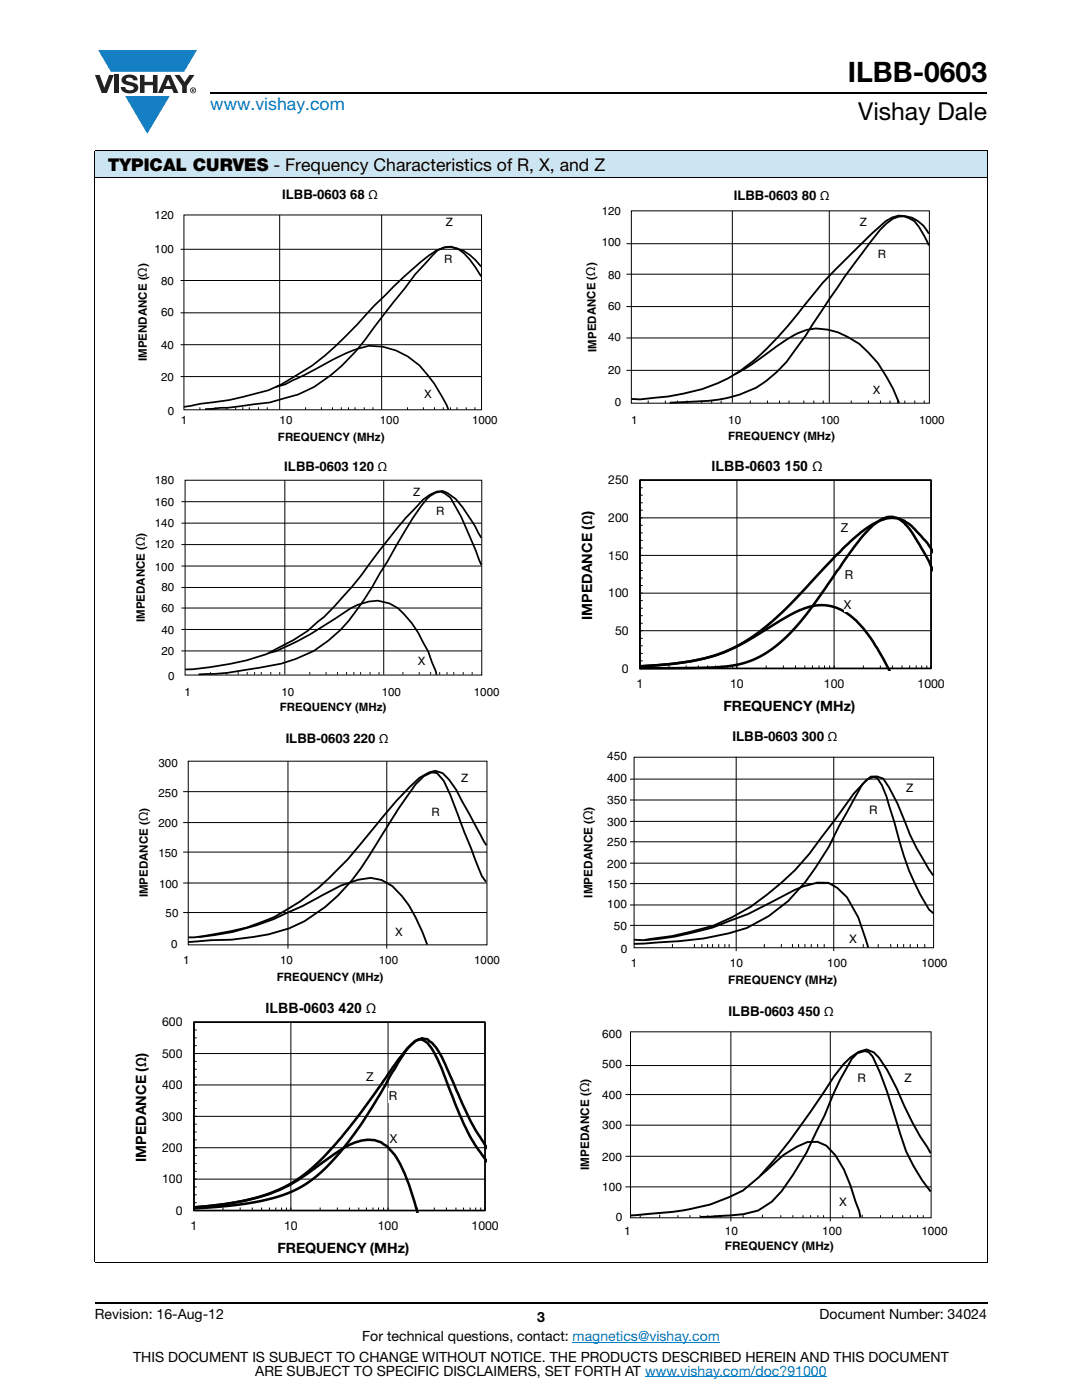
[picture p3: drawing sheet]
<svg xmlns="http://www.w3.org/2000/svg" width="216mm" height="279mm" viewBox="0 0 216 279" stroke-linecap="round" stroke-linejoin="round" font-family="sans-serif">
<g fill="#147fc3">
<path d="M19.6 10h19.7l-2.6 4.3h-1.1h-13.5z"/>
<path d="M25 19.2h8.9l-4.5 7.5z"/>
</g>
<g fill="#231f20">
<path d="M18.9 15h1l.9 2.5 1-2.5h.9l-1.4 3.6h-1z"/>
<path d="M22.9 15h.9v3.6h-.9z"/>
<path d="M24.6 15.3a2.1 2.1 0 0 1 2.8 .3l.1 .4h-.9a.79 .79 0 0 0-.7-.5 .79 .79 0 0 0-.8 .4l.3 .3 1 .2a1.08 1.08 0 0 1 1.2 1 1.08 1.08 0 0 1-1.1 1.2 1.73 1.73 0 0 1-2.4-1.2h.9a.96 .96 0 0 0 .8 .6 .96 .96 0 0 0 .9-.4 1.31 1.31 0 0 0-1.2-.6 1.03 1.03 0 0 1-1.1-.6 1.03 1.03 0 0 1 .2-1.1z"/>
<path d="M27.9 15h.9v1.3h1.7v-1.3h.9v3.6h-.9v-1.6h-1.7v1.6h-.9z"/>
<path d="M34.8 15h1.1l.9 1.4 1-1.4h1l-1.5 2.2v1.4h-.9v-1.4z"/>
<path d="M33.6 15.9l.5 1.3h-1.1zM33.1 15l-1.6 3.6h1l.3-.8h1.5l.3 .8h1l-1.6-3.6z"/>
<path d="M38.1 18a.46 .46 0 0 1 .9 0 .46 .46 0 0 1-.9 0zM37.9 18a.6 .6 0 0 0 1.2 0 .6 .6 0 0 0-1.2 0z"/>
<path d="M38.4 17.8h.2v.2h-.2zM38.3 17.7v.7h.1v-.3l.4 .3-.2-.3 .2-.2-.1-.2z"/>
</g>
<path d="M42 18.6h155M18.9 260h178.1" fill="none" stroke="#000" stroke-width=".36"/>
<path d="M114.3 267.9h29.3M128.7 274.8h36.3" fill="none" stroke="#007ec4" stroke-width=".2"/>
<path d="M18.9 30h178.1v5.5h-178.1z" fill="#cce5f3"/>
<path d="M18.9 30h178.1M18.9 35.5h178.1M18.9 30.1v221.7M197 30.1v221.7M18.9 251.9h178.1" fill="none" stroke="#000" stroke-width=".2"/>
<path d="M27.1 37.5h72.8v51h-72.8z" fill="#fff"/>
<g fill="none" stroke="#000" stroke-width=".2">
<path d="M36 56h60.1M36 49.7h60.1M36.7 42.9h59.4v38.9h-59.4zM55.8 42.9v38.9M76.2 42.9v38.9M36 75.2h60.1M36 68.8h60.1M36 62.4h60.1M39.9 81.3v.5M43.1 81.3v.5M45.3 81.3v.5M47 81.3v.5"/>
<path d="M48.4 81.3v.5M49.7 81.3v.5M51.6 81.3v.5M53.3 81.3v.5M61 81.3v.5M64.1 81.3v.5M66.4 81.3v.5M68.1 81.3v.5M69.5 81.3v.5M70.8 81.3v.5M72.7 81.3v.5M74.4 81.3v.5"/>
<path d="M81.3 81.3v.5M84.5 81.3v.5M86.7 81.3v.5M88.5 81.3v.5M89.9 81.3v.5M91.2 81.3v.5M93 81.3v.5M94.8 81.3v.5"/>
</g>
<path d="M96 53.2a9.2 9.2 0 0 0-6.2-3.9l-1.2 .1-1.5 .6a68 68 0 0 0-10.2 8.9l-2.2 2.1-1.8 1.9a77.7 77.7 0 0 1-10.6 10.1l-6.2 3.7-2.6 1.2a59.5 59.5 0 0 1-13.6 2.7l-3.2 .6M96 55.2a23.6 23.6 0 0 0-3.5-4.7 3.9 3.9 0 0 0-6.1 .4l-3.5 3.8-8.2 10.6a40.4 40.4 0 0 1-12 11.9l-3.2 1.5-5.7 1.6-8.4 1.1-4.5 .2M55.1 77.2l1.8-.5 5.8-2.9a51.6 51.6 0 0 1 8.7-4.2l2.2-.6a13.9 13.9 0 0 1 11.7 5.8 31 31 0 0 1 4.2 6.9" fill="none" stroke="#000" stroke-width=".34"/>
<path d="M116.5 37.7h72v50.6h-72z" fill="#fff"/>
<g fill="none" stroke="#000" stroke-width=".2">
<path d="M125 54.7h60.4M125 48.6h60.4M126 42.1h59.4v38.4h-59.4zM146.1 42.1v38.3M165.5 42.1v38.3M125 73.9h60.4M125 67.5h60.4M125 61.2h60.4M129.3 79.9v.6M132.8 79.9v.6M135.2 79.9v.6M137.1 79.9v.6"/>
<path d="M140 79.9v.6M142 79.9v.6M143.9 79.9v.6M149.7 79.9v.6M153.1 79.9v.6M155.5 79.9v.6M157.4 79.9v.6M160.4 79.9v.6M162.4 79.9v.6M164.3 79.9v.6M169.9 79.9v.6M173.3 79.9v.6"/>
<path d="M175.7 79.9v.6M177.6 79.9v.6M179.1 79.9v.6M180.5 79.9v.6M182.5 79.9v.6M184.4 79.9v.6"/>
</g>
<path d="M185.4 46.6a6.5 6.5 0 0 0-6.1-3.6l-1.3 .4-1.2 .7-2.8 2.5-5 4.9-4.8 4.9-6.8 8.4a57.2 57.2 0 0 1-9.9 9.4 30.5 30.5 0 0 1-11.2 4.4l-3 .5-5.6 .6-1.7-.1M185.4 49a21.9 21.9 0 0 0-3-4.9 3.8 3.8 0 0 0-5.5 .5l-1.3 1.2a204.1 204.1 0 0 0-14.9 21.2l-2.2 3a20.8 20.8 0 0 1-14.1 9.6 87 87 0 0 1-10.8 .8M146.7 74.7a117.2 117.2 0 0 0 10.5-7.1 10.1 10.1 0 0 1 10-1.3l2 1 2.3 1.3 1.7 1.7 2 2.2 3 5.1 1.2 2.8" fill="none" stroke="#000" stroke-width=".37"/>
<path d="M26.7 91.8h73.6v50.6h-73.6z" fill="#fff"/>
<g fill="none" stroke="#000" stroke-width=".2">
<path d="M36.9 95.8h59.2v38.9h-59.2zM56.8 95.8v38.8M76.6 95.8v38.8M36.2 117.2h59.9M36.2 113h59.9M36.2 108.7h59.9M36.2 104.4h59.9M36.2 100.1h59.9M36.2 129.9h59.9M36.2 125.6h59.9M36.2 121.3h59.9M42 134.1v.5"/>
<path d="M45.2 134.1v.5M47.5 134.1v.5M49.3 134.1v.5M50.8 134.1v.5M52.1 134.1v.5M54 134.1v.5M55.8 134.1v.5M61.8 134.1v.5M65.1 134.1v.5M67.3 134.1v.5M69.1 134.1v.5M70.6 134.1v.5"/>
<path d="M72 134.1v.5M73.8 134.1v.5M75.6 134.1v.5M80.4 134.1v.5M83.6 134.1v.5M85.9 134.1v.5M87.7 134.1v.5M89.2 134.1v.5M90.5 134.1v.5M92.4 134.1v.5M94.2 134.1v.5"/>
</g>
<path d="M96 112.7l-2-5a46.8 46.8 0 0 0-4.1-8.4l-1.2-.9-.8-.3a5.5 5.5 0 0 0-3.8 2.9 115.7 115.7 0 0 0-6.7 10.9l-1.6 2.6a55.3 55.3 0 0 1-7.9 11.2 23.4 23.4 0 0 1-11.8 6.7l-6.5 1.2a49.3 49.3 0 0 1-10 1M96 107.3a37.3 37.3 0 0 0-5.1-7.7l-1.6-1.2-1-.4a6.9 6.9 0 0 0-5.1 3.1 95.5 95.5 0 0 0-9.5 11.5 74 74 0 0 1-9 10.5l-3.4 2.8-2.7 1.8-5.4 2.8a60.2 60.2 0 0 1-16.2 3.1M53.6 130.3l1.5-.3a82.2 82.2 0 0 0 14.9-8.6l1.3-.7a7.5 7.5 0 0 1 9.3 1.8l1.6 1.9 1.3 1.9 2 3.7 1.6 4.7" fill="none" stroke="#000" stroke-width=".35"/>
<path d="M115.8 91.6h73.4v50.9h-73.4z" fill="#fff"/>
<g fill="none" stroke="#000" stroke-width=".2">
<path d="M127.7 95.8h58.1v37.6h-58.1zM127.7 98.8h.5M127.7 97.3h.5M147 95.8v37.6M166.4 95.8v37.6M127.7 119.9h.5M127.7 116.9h.5M127.7 115.4h.5M127.7 113.8h.5M127.7 112.4h.5M127.7 109.4h.5M127.7 107.8h.5"/>
<path d="M127.7 106.4h.5M127.7 104.8h.5M127.7 101.8h.5M127.7 100.3h.5M185.8 118.4h-58.1M185.8 110.8h-58.1M185.8 103.3h-58.1M127.7 125.9h58.1M127.7 131.9h.5M127.7 130.4h.5M127.7 128.9h.5M127.7 127.4h.5"/>
<path d="M127.7 124.4h.5M127.7 122.9h.5M127.7 121.4h.5M133.5 132.8v.6M136.9 132.8v.6M139.3 132.8v.6M141.2 132.8v.6M142.8 132.8v.6M144 132.8v.6M145.2 132.8v.6M146.2 132.8v.6M152.9 132.8v.6"/>
<path d="M156.3 132.8v.6M158.7 132.8v.6M160.6 132.8v.6M162.1 132.8v.6M163.4 132.8v.6M164.5 132.8v.6M165.5 132.8v.6M172.3 132.8v.6M175.7 132.8v.6M178.1 132.8v.6M180 132.8v.6M181.5 132.8v.6"/>
<path d="M182.8 132.8v.6M183.9 132.8v.6M184.9 132.8v.6"/>
</g>
<path d="M127.7 95.8h58.1v37.6h-58.1z" fill="none" stroke="#000" stroke-width=".34"/>
<path d="M186.2 113.8l-2.7-5.1-2.1-3.3a4.6 4.6 0 0 0-4-2.2 9.7 9.7 0 0 0-4.9 3.4l-2.2 2.8-7.3 10.4-3.2 4.2-3.4 3.6-2 1.7-1.9 1.3-3.3 1.5-1.9 .5-2.2 .4-5.1 .3-12.3 .1M186.2 110.2l-1.4-2.1-3.2-3.4a5.7 5.7 0 0 0-6.9-.3l-2.9 1.8-3.6 3.3-9.6 10.2-3.8 3.6-3.5 2.9-2.6 1.8-4.1 2.1-4.4 1.4-5.4 .9-7.1 .6a59.8 59.8 0 0 0 16-2.6 62.2 62.2 0 0 0 11.5-6.2 21 21 0 0 1 7.3-3.3 9.7 9.7 0 0 1 8.6 3.3 45.2 45.2 0 0 1 6.4 9.6" fill="none" stroke="#000" stroke-width=".51"/>
<g fill="#fff">
<path d="M167.8 103.8h1.5v2.7h-1.5z"/>
<path d="M168.4 119.2h1.7v2.8h-1.7z"/>
<path d="M168.5 113.2h1.8v2.9h-1.8z"/>
<path d="M27.3 146.1h72.4v50.1h-72.4z"/>
</g>
<path d="M36.6 158h60.6M37.6 151.9h59.6v36.7h-59.6zM57.5 151.9v37.4M77.2 151.9v37.4M36.6 176.2h60.6M36.6 170.1h60.6M36.6 164.2h60.6M36.6 182.1h60.6" fill="none" stroke="#000" stroke-width=".2"/>
<path d="M97 176l-.8-1.1-.7-1.6-5.7-14.7-1.2-2.8-1.4-1.5-1.1-.1-1.5 .7-1.7 1.6-3.3 4.8-3.1 4.8a57.2 57.2 0 0 1-9.1 12.6 26.9 26.9 0 0 1-16.8 8.3l-4.4 .5-4.1 .1-4.6 .4M97.1 168.7l-6.1-11.1-1.4-2-1.3-1.3-1.4-.5-1.3 .4-1.9 1a74.6 74.6 0 0 0-9 9.9 77.1 77.1 0 0 1-11.2 12.1l-3.6 2.7-5.1 3.1a38.8 38.8 0 0 1-12.1 3.5l-3.9 .6h-1.3M39.6 187a48.9 48.9 0 0 0 17.5-4.7l3.3-1.5 7.6-4.1 3.5-1.1a7.6 7.6 0 0 1 8.7 3.2 32.6 32.6 0 0 1 5 9.7" fill="none" stroke="#000" stroke-width=".37"/>
<path d="M116 145.5h73.1v51.3h-73.1z" fill="#fff"/>
<g fill="none" stroke="#000" stroke-width=".2">
<path d="M125.7 159.7h60.6M125.7 155.5h60.6M126.5 151.1h59.8v38h-59.8zM146.9 151v38.8M166.4 151v38.8M125.7 176.3h60.6M125.7 172.3h60.6M125.7 168h60.6M125.7 163.9h60.6M125.7 184.7h60.6M125.7 180.6h60.6M134.2 188.4v.7"/>
<path d="M138.6 188.4v.7M140.1 188.4v.7M141.2 188.4v.7M142.2 188.4v.7M143.4 188.4v.7M144.6 188.4v.7M145.5 188.4v.7M152.5 188.4v.7M155.9 188.4v.7M158.1 188.4v.7M159.3 188.4v.7M160.6 188.4v.7"/>
<path d="M161.9 188.4v.7M163.2 188.4v.7M164.5 188.4v.7M172.3 188.4v.7M175.2 188.4v.7M177.7 188.4v.7M179.1 188.4v.7M180.3 188.4v.7M181.6 188.4v.7M183.1 188.4v.7M184.5 188.4v.7"/>
</g>
<path d="M186.2 174.7a55.7 55.7 0 0 1-5.5-10.3l-1.6-4-1.7-3.3-1.2-1.7-1.2-.4h-1.3l-1.3 1.2-2.1 2.2-6.3 8.6a51.1 51.1 0 0 1-18 16.1l-3.7 1.7a68.3 68.3 0 0 1-14 2.8l-1.8-.1M128.6 187.6a54.7 54.7 0 0 0 17.2-3.9l3.5-1.3 9.3-4.8 1.7-.7 2.8-.8 2.2 .1 1.8 1 1.9 1.9 2.3 4 1.9 6M186.3 182.3l-.9-.8a53.4 53.4 0 0 1-6.9-17.4l-1.6-5.1-.9-2.3-.9-1.4-.8-.2-1.3 .4-.9 1.1-4.6 8.2a53.1 53.1 0 0 1-10.2 15l-3.9 3-4.4 2.4a59 59 0 0 1-17.6 2.9l-4.9 .3" fill="none" stroke="#000" stroke-width=".38"/>
<path d="M26.8 199.8h73.4v50.9h-73.4z" fill="#fff"/>
<g fill="none" stroke="#000" stroke-width=".2">
<path d="M38.7 204h58.1v37.6h-58.1zM38.7 219.7h.5M38.7 218.1h.5M38.7 215h.5M38.7 213.4h.5M38.7 211.8h.5M38.7 208.7h.5M38.7 207.1h.5M38.7 205.6h.5M58 204v37.6M77.4 204v37.6M96.8 216.5h-58.1"/>
<path d="M96.8 210.3h-58.1M38.7 238.5h.5M38.7 236.9h.5M38.7 233.8h.5M38.7 232.2h.5M38.7 230.6h.5M38.7 227.5h.5M38.7 225.9h.5M38.7 224.4h.5M38.7 221.2h.5M96.8 235.3h-58.1M96.8 229.1h-58.1"/>
<path d="M96.8 222.8h-58.1M38.7 240h.5M44.5 241v.6M47.9 241v.6M50.3 241v.6M52.2 241v.6M53.8 241v.6M55 241v.6M56.2 241v.6M57.2 241v.6M63.9 241v.6M67.3 241v.6"/>
<path d="M69.7 241v.6M71.6 241v.6M73.1 241v.6M74.4 241v.6M75.5 241v.6M76.5 241v.6M83.3 241v.6M86.7 241v.6M89.1 241v.6M91 241v.6M92.5 241v.6M93.8 241v.6"/>
<path d="M94.9 241v.6M95.9 241v.6"/>
</g>
<path d="M38.7 204h58.1v37.6h-58.1z" fill="none" stroke="#000" stroke-width=".34"/>
<path d="M97.2 231.8l-2.4-3.3-2.2-4.1-1.7-4-2.7-7-1.3-2.9a6.7 6.7 0 0 0-2.4-2.9 2.35 2.35 0 0 0-2.7 1.1l-.9 1.1-1.4 2.1-5.2 8.9-3.4 5.3-2.7 3.5-2.1 2.3-1.9 1.9-2 1.7-2 1.3-2.1 1.1-2.2 .8-2.5 .7-6.5 1.1-8.2 .7M97.2 229.1l-3.3-5.4-5.6-12.4-1.3-2.3a5.3 5.3 0 0 0-1.9-1.6 3 3 0 0 0-3.2 1.2l-.6 .6-1.7 2.1-7.4 10.5-4.1 5.2-4.2 4.6-3.4 3-2.1 1.3-2 1.2-2.2 .9-2.5 .9-5.9 1.3-7.1 .8 .3-.1a52.8 52.8 0 0 0 17-3.5 56 56 0 0 0 10.2-6.7 13.5 13.5 0 0 1 7.3-3.2 5.3 5.3 0 0 1 4.3 1.9 19.6 19.6 0 0 1 4.1 8l1.4 4.6" fill="none" stroke="#000" stroke-width=".51"/>
<g fill="#fff">
<path d="M73.1 213.4h1.5v2.8h-1.5z"/>
<path d="M77.8 225.8h1.6v2.8h-1.6z"/>
<path d="M77.6 217.1h1.8v2.9h-1.8z"/>
<path d="M115.3 200.5h74.4v49.5h-74.4z"/>
</g>
<g fill="none" stroke="#000" stroke-width=".2">
<path d="M124.8 218.4h61M124.8 212.6h61M125.8 205.9h60v37.1h-60zM145.8 205.9v37.9M165.7 205.9v37.9M124.8 236.9h61M124.8 230.8h61M124.8 224.6h61M127.7 242.5v.5M131.6 242.4v.6M135.3 242.5v.5M137.7 242.5v.5"/>
<path d="M139.7 242.5v.5M141.2 242.5v.5M142.7 242.5v.5M143.8 242.5v.5M148.3 242.5v.5M152.2 242.4v.6M155.8 242.5v.5M158.2 242.5v.5M160.2 242.5v.5M161.8 242.5v.5M163.2 242.5v.5M164.3 242.5v.5"/>
<path d="M168.2 242.5v.5M172 242.4v.6M175.7 242.5v.5M178.1 242.5v.5M180.1 242.5v.5M181.6 242.5v.5M183.1 242.5v.5M184.2 242.5v.5"/>
</g>
<path d="M151.7 234.7l1.3-1.2a20.5 20.5 0 0 1 8.1-5.6h2l1.8 .8 1.8 1.9 1.7 2.8 1.3 3.2 1.7 5.1 .3 1.2M185.7 230.2l-.6-1.2a58.7 58.7 0 0 1-6.2-11.8l-1.9-3.7-1.6-2.4-1.1-1.1-1.4-.5-1.5 .4-1.7 1.2a37.7 37.7 0 0 0-6.1 8l-3.1 4.5a100 100 0 0 1-9 11.3l-3.3 2.7a33.1 33.1 0 0 1-11.7 3.9l-3.2 .4-7.5 .7M185.7 237.8a32.3 32.3 0 0 1-6-11.4 92.5 92.5 0 0 0-5.6-15.6l-.8-.8-.8-.2-1.4 .4-1.1 1.1-2.4 4.2-3.1 7.1-3.6 7.4-2.7 4.4-2.3 3.4-1.9 2-2.7 1.8-2.9 .7-8.7 .6" fill="none" stroke="#000" stroke-width=".39"/>
<text font-size="5.6" x="169.2" y="16.4">ILBB-0603</text>
<text font-size="4.9" x="171.3" y="24">Vishay Dale</text>
<text font-size="3.5" fill="#007ec4" x="42" y="21.9">www.vishay.com</text>
<text font-size="3.5" x="21.5" y="34.1">TYPICAL CURVES - Frequency Characteristics of R, X, and Z</text>
<g font-size="2.8">
<text x="142" y="94">ILBB-0603 150 Ω</text>
<text x="118.2" y="123.7" transform="rotate(-90 118.2 123.7)">IMPEDANCE (Ω)</text>
<text x="144.4" y="141.9">FREQUENCY (MHz)</text>
<text x="53" y="202.2">ILBB-0603 420 Ω</text>
<text x="29.2" y="231.9" transform="rotate(-90 29.2 231.9)">IMPEDANCE (Ω)</text>
<text x="55.4" y="250.1">FREQUENCY (MHz)</text>
<text x="18.9" y="263.3">Revision: 16-Aug-12</text>
<text x="107.2" y="263.8">3</text>
<text x="163.6" y="263.3">Document Number: 34024</text>
<text x="72.3" y="267.7">For technical questions, contact: magnetics@vishay.com</text>
<text x="26.5" y="271.7">THIS DOCUMENT IS SUBJECT TO CHANGE WITHOUT NOTICE. THE PRODUCTS DESCRIBED HEREIN AND THIS DOCUMENT</text>
<text x="50.9" y="274.6">ARE SUBJECT TO SPECIFIC DISCLAIMERS, SET FORTH AT www.vishay.com/doc?91000</text>
</g>
<g font-size="2.7">
<text x="146.1" y="147.8">ILBB-0603 300 Ω</text>
<text x="118.2" y="163.6" transform="rotate(-90 118.2 163.6)">Ω</text>
<text x="145.4" y="202.8">ILBB-0603 450 Ω</text>
<text x="117.5" y="218" transform="rotate(-90 117.5 218)">Ω</text>
</g>
<g font-size="2.6">
<text x="56.3" y="39.8">ILBB-0603 68 Ω</text>
<text x="146.4" y="39.9">ILBB-0603 80 Ω</text>
<text x="29.3" y="55.2" transform="rotate(-90 29.3 55.2)">Ω</text>
<text x="118.8" y="55" transform="rotate(-91 118.8 55)">Ω</text>
<text x="56.7" y="94">ILBB-0603 120 Ω</text>
<text x="28.9" y="109" transform="rotate(-90 28.9 109)">Ω</text>
<text x="57" y="148.4">ILBB-0603 220 Ω</text>
<text x="29.5" y="163.9" transform="rotate(-90 29.5 163.9)">Ω</text>
</g>
<g font-size="2.5">
<text x="121.4" y="96.6">250</text>
<text x="121.4" y="104.2">200</text>
<text x="167.8" y="106.1">Z</text>
<text x="121.4" y="111.7">150</text>
<text x="121.4" y="119.2">100</text>
<text x="168.5" y="115.6">R</text>
<text x="168.4" y="121.5">X</text>
<text x="122.7" y="126.7">50</text>
<text x="124.1" y="134.2">0</text>
<text x="127" y="137.3">1</text>
<text x="145.7" y="137.3">10</text>
<text x="164.4" y="137.3">100</text>
<text x="183.1" y="137.3">1000</text>
<text x="32.4" y="204.8">600</text>
<text x="32.4" y="211.1">500</text>
<text x="73.1" y="215.8">Z</text>
<text x="32.4" y="217.4">400</text>
<text x="77.6" y="219.5">R</text>
<text x="32.4" y="223.6">300</text>
<text x="32.4" y="229.9">200</text>
<text x="77.8" y="228.1">X</text>
<text x="32.4" y="236.1">100</text>
<text x="35.1" y="242.4">0</text>
<text x="38" y="245.5">1</text>
<text x="56.7" y="245.5">10</text>
<text x="75.4" y="245.5">100</text>
<text x="94.1" y="245.5">1000</text>
</g>
<g font-size="2.3">
<text x="30.9" y="43.7">120</text>
<text x="88.9" y="45">Z</text>
<text x="120.1" y="42.9">120</text>
<text x="171.6" y="45.2">Z</text>
<text x="29.3" y="53.4" transform="rotate(-90 29.3 53.4)">)</text>
<text x="30.9" y="50.6">100</text>
<text x="88.6" y="52.6">R</text>
<text x="118.7" y="53.2" transform="rotate(-91 118.7 53.2)">)</text>
<text x="120.1" y="49.1">100</text>
<text x="175.2" y="51.4">R</text>
<text x="32.2" y="56.8">80</text>
<text x="121.4" y="55.7">80</text>
<text x="32.2" y="63.1">60</text>
<text x="121.4" y="61.9">60</text>
<text x="32.2" y="69.6">40</text>
<text x="119" y="70.2" transform="rotate(-91 119 70.2)">IMPEDANCE (</text>
<text x="121.4" y="68.1">40</text>
<text x="29.3" y="72.1" transform="rotate(-90 29.3 72.1)">IMPENDANCE (</text>
<text x="32.2" y="76.1">20</text>
<text x="121.4" y="74.7">20</text>
<text x="33.5" y="82.7">0</text>
<text x="84.7" y="79.5">X</text>
<text x="122.7" y="80.9">0</text>
<text x="174.2" y="78.6">X</text>
<text x="36.1" y="84.7">1</text>
<text x="55.5" y="88">FREQUENCY (MHz)</text>
<text x="55.8" y="84.7">10</text>
<text x="75.8" y="84.7">100</text>
<text x="94.2" y="84.7">1000</text>
<text x="126" y="84.5">1</text>
<text x="145.3" y="87.8">FREQUENCY (MHz)</text>
<text x="145.3" y="84.5">10</text>
<text x="163.7" y="84.5">100</text>
<text x="183.4" y="84.5">1000</text>
<text x="30.9" y="96.6">180</text>
<text x="30.9" y="100.9">160</text>
<text x="82.4" y="98.9">Z</text>
<text x="28.9" y="107.1" transform="rotate(-90 28.9 107.1)">)</text>
<text x="30.9" y="105.2">140</text>
<text x="87" y="102.9">R</text>
<text x="30.9" y="109.4">120</text>
<text x="30.9" y="114">100</text>
<text x="32.2" y="118">80</text>
<text x="28.9" y="124.2" transform="rotate(-90 28.9 124.2)">IMPEDANCE (</text>
<text x="32.2" y="122.2">60</text>
<text x="32.2" y="126.5">40</text>
<text x="32.2" y="130.8">20</text>
<text x="33.5" y="135.7">0</text>
<text x="83.4" y="132.7">X</text>
<text x="36.8" y="139">1</text>
<text x="55.8" y="141.9">FREQUENCY (MHz)</text>
<text x="56.2" y="139">10</text>
<text x="76.2" y="139">100</text>
<text x="94.6" y="139">1000</text>
<text x="31.6" y="153.1">300</text>
<text x="121.2" y="151.7">450</text>
<text x="31.6" y="159">250</text>
<text x="92" y="156">Z</text>
<text x="118.2" y="161.8" transform="rotate(-90 118.2 161.8)">)</text>
<text x="121.2" y="156.1">400</text>
<text x="121.2" y="160.5">350</text>
<text x="180.8" y="158.1">Z</text>
<text x="29.5" y="162.1" transform="rotate(-90 29.5 162.1)">)</text>
<text x="31.6" y="165">200</text>
<text x="86.1" y="162.9">R</text>
<text x="121.2" y="164.8">300</text>
<text x="173.5" y="162.5">R</text>
<text x="31.6" y="171.1">150</text>
<text x="121.2" y="168.8">250</text>
<text x="121.2" y="173.2">200</text>
<text x="29.5" y="179.1" transform="rotate(-90 29.5 179.1)">IMPEDANCE (</text>
<text x="31.7" y="177.1">100</text>
<text x="118.2" y="179.2" transform="rotate(-90 118.2 179.2)">IMPEDANCE (</text>
<text x="121.2" y="177.2">150</text>
<text x="33" y="183">50</text>
<text x="121.2" y="181.2">100</text>
<text x="122.5" y="185.6">50</text>
<text x="34.1" y="189.2">0</text>
<text x="78.9" y="186.9">X</text>
<text x="123.9" y="190.3">0</text>
<text x="169.4" y="188.3">X</text>
<text x="36.6" y="192.4">1</text>
<text x="55.3" y="195.7">FREQUENCY (MHz)</text>
<text x="55.9" y="192.4">10</text>
<text x="75.6" y="192.4">100</text>
<text x="94.6" y="192.4">1000</text>
<text x="125.9" y="193">1</text>
<text x="145.3" y="196.3">FREQUENCY (MHz)</text>
<text x="145.6" y="193">10</text>
<text x="165.1" y="193">100</text>
<text x="183.8" y="193">1000</text>
<text x="120.2" y="207.2">600</text>
<text x="120.2" y="213.2">500</text>
<text x="171.1" y="215.9">R</text>
<text x="180.5" y="215.9">Z</text>
<text x="117.5" y="216.1" transform="rotate(-90 117.5 216.1)">)</text>
<text x="120.2" y="219.3">400</text>
<text x="120.2" y="225.3">300</text>
<text x="117.5" y="233.5" transform="rotate(-90 117.5 233.5)">IMPEDANCE (</text>
<text x="120.2" y="231.7">200</text>
<text x="120.2" y="237.7">100</text>
<text x="122.9" y="243.7">0</text>
<text x="167.4" y="240.7">X</text>
<text x="124.5" y="246.4">1</text>
<text x="144.6" y="249.4">FREQUENCY (MHz)</text>
<text x="144.6" y="246.4">10</text>
<text x="164.1" y="246.4">100</text>
<text x="183.9" y="246.4">1000</text>
</g>
</svg>
